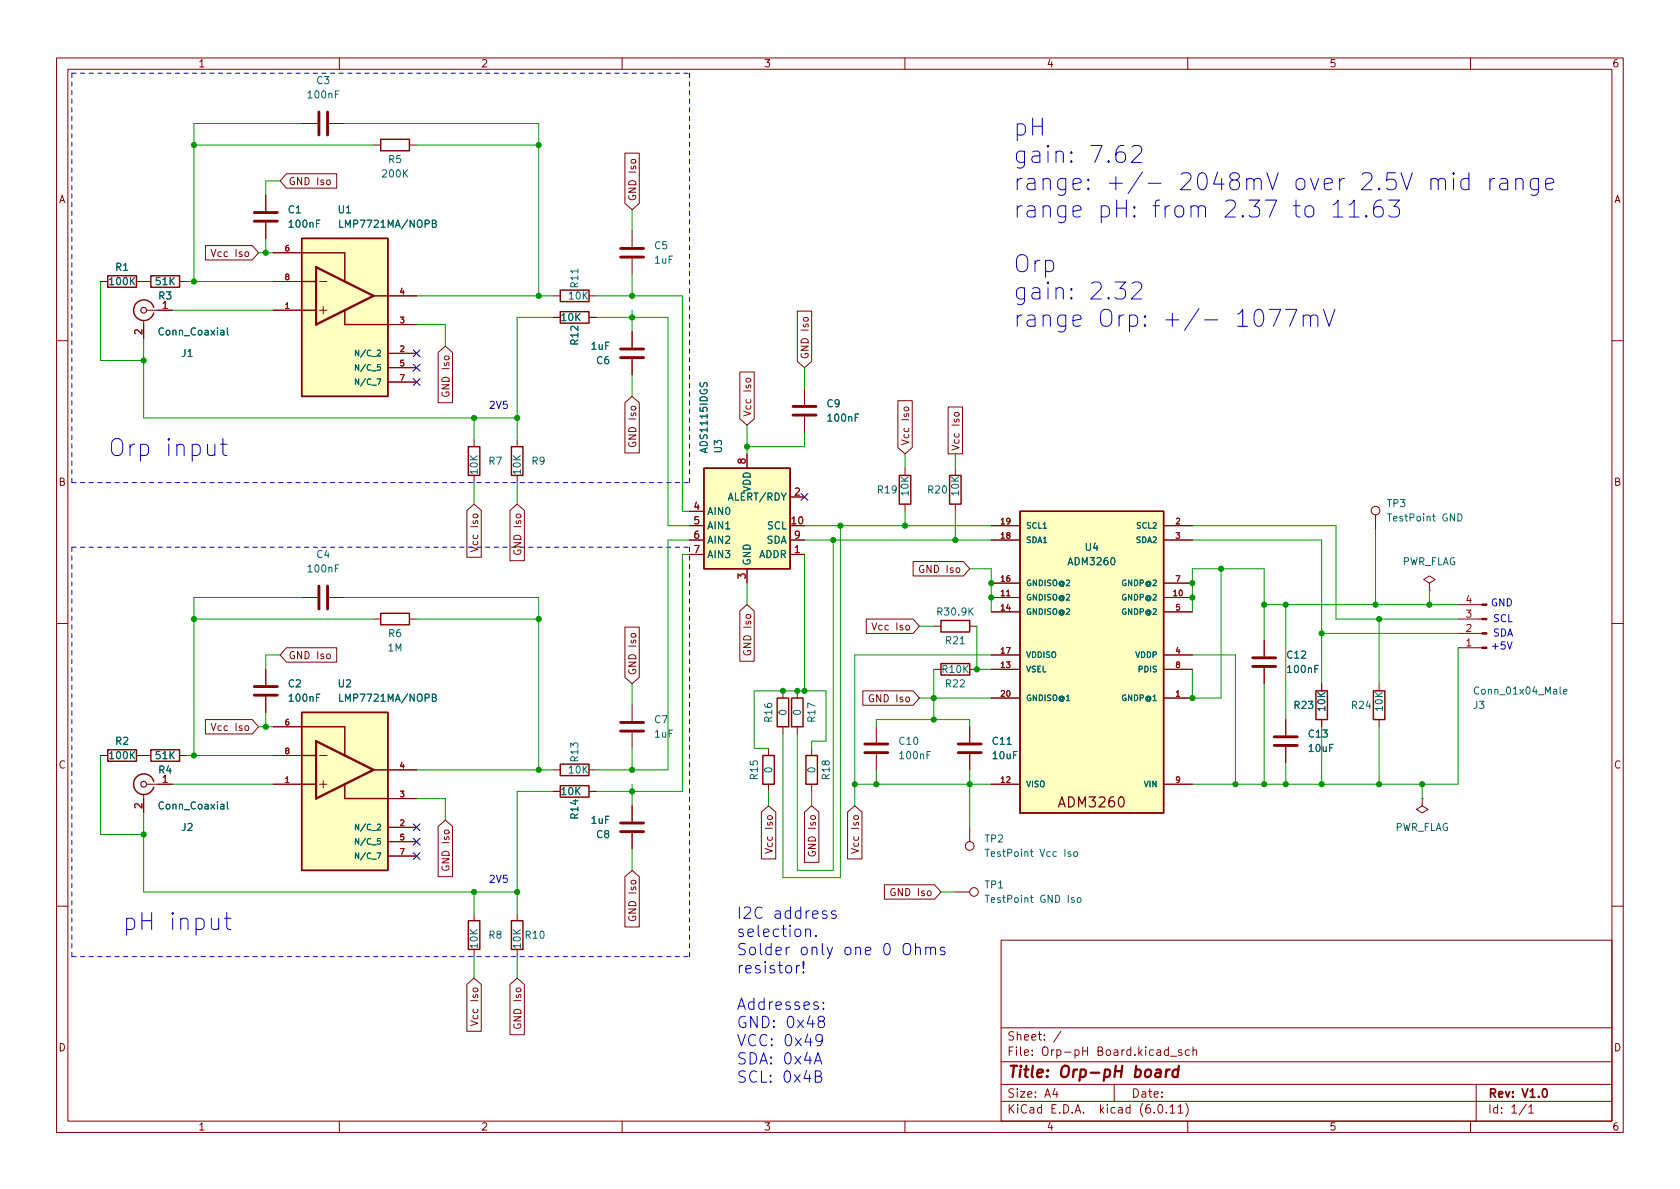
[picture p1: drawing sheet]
<svg xmlns="http://www.w3.org/2000/svg" width="297mm" height="210mm" viewBox="0 0 297 210" stroke-linecap="round" stroke-linejoin="round" font-family="sans-serif">
<g fill="none" stroke="#840000" stroke-width=".18">
<path d="M10 10.2h277v190.1h-277zM12 12.2h273v186.1h-273zM60 10.2v2M110 10.2v2M160 10.2v2M210 10.2v2M260 10.2v2M47 34.5v2.8M47 39.4v2.8M50.6 30.7h8.9v2.6h-8.9l-1.1-1.3zM53.3 21.8h2.8M58.2 21.8h2.8"/>
<path d="M66 25.6h1.3M72.4 25.6h1.3M110.5 27.1h2.5v8.9l-1.2 1.1-1.3-1.1zM17.8 49.8h1.2M24.1 49.8h2.6M25.4 56.6v3.3M25.9 54.9h4.6M31.7 49.8h1.3M36.3 43.4h8.3l1.1 1.3-1.1 1.3h-8.3zM48.3 54.9h5M48.3 49.8h5M48.3 44.7h5"/>
<path d="M56.5 54.9h1.3M56.5 49.8h1.3M57.1 54.2v1.3M68.6 57.4h5.1M68.6 52.3h5.1M97.8 52.3h1.3M97.8 56.1h1.3M104.1 52.3h1.3M104.1 56.1h1.3M111.8 40.9v2.8M111.8 45.7v2.8M111.8 58.7v2.8"/>
<path d="M141 55h2.5v8.9l-1.3 1.1-1.2-1.1zM10 60.2h2M68.6 62.5h5.1M68.6 65h5.1M68.6 67.6h5.1M77.5 62.3l1.2-1.1 1.3 1.1v8.9h-2.5zM83.8 77.7v1.3M91.4 77.7v1.3M110.5 71.2l1.3-1.1 1.2 1.1v8.9h-2.5zM111.8 63.5v2.8M130.8 65.8h2.6v8.3l-1.3 1.1-1.3-1.1zM142.2 68.8v2.8"/>
<path d="M142.2 73.7v2.7M158.7 70.9h2.6v8.2l-1.3 1.2-1.3-1.2zM167.6 72h2.6v8.3h-2.6zM285 60.2h2M82.5 90.3l1.3-1.2 1.3 1.2v8.2h-2.6zM83.8 84.1v1.2M90.2 90.3l1.2-1.2 1.3 1.2v8.9h-2.5zM91.4 84.1v1.2M121.9 95.5h2.6M121.9 93h2.6M121.9 98h2.6M121.9 90.4h2.6"/>
<path d="M132.1 80.3v2.5M139.7 95.5h2.5M139.7 93h2.5M139.7 98h2.5M139.7 87.9h2.5M160 82.8v1.3M160 89.1v1.3M161.4 99.3h8.9l1.1 1.3-1.1 1.2h-8.9zM168.9 82.8v1.3M168.9 89.1v1.3M175.3 95.5h5M175.3 93h5"/>
<path d="M205.7 95.5h5.1M205.7 93h5.1M243.2 91.1v2.5M10 110.2h2M47 118.4v2.8M50.6 114.5h8.9v2.6h-8.9l-1.1-1.3zM53.3 105.7h2.8M58.2 105.7h2.8M66 109.5h1.3M72.4 109.5h1.3M110.5 110.9h2.5v8.9l-1.2 1.1-1.3-1.1zM130.8 108l1.3-1.1 1.3 1.1v8.9h-2.6z"/>
<path d="M132.1 100.6v2.5M153.2 109.5h8.2l1.2 1.2-1.2 1.3h-8.2zM165.1 118.4h1.3M165.1 110.7h1.3M171.4 118.4h1.3M171.4 110.7h1.3M175.3 105.7h5M175.3 118.4h5M175.3 108.2h5M175.3 103.1h5M175.3 115.8h5M205.7 105.7h5.1"/>
<path d="M205.7 118.4h5.1M205.7 108.2h5.1M205.7 103.1h5.1M205.7 115.8h5.1M223.5 113.3v2.8M223.5 118.1v2.8M252.7 103.1l1-.6-1-.7-1 .7 1 .6v1.3M252.7 104.4h.1M257.8 106.9h4.2M257.8 109.5h4.2M257.8 112h4.2M257.8 114.5h4.2"/>
<path d="M285 110.2h2M17.8 133.6h1.2M24.1 133.6h2.6M25.9 138.7h4.6M31.7 133.6h1.3M36.3 127.2h8.3l1.1 1.3-1.1 1.3h-8.3zM47 123.2v2.8M48.3 138.7h5M48.3 133.6h5M48.3 128.5h5M56.5 138.7h1.3M56.5 133.6h1.3"/>
<path d="M57.1 138v1.3M68.6 136.1h5.1M97.8 136.1h1.3M97.8 139.9h1.3M104.1 136.1h1.3M104.1 139.9h1.3M111.8 124.7v2.8M111.8 129.5v2.8M135.9 132.3v1.3M135.9 138.7v1.2M138.4 122.2v1.2M138.4 128.5v1.3"/>
<path d="M141 122.2v1.2M141 128.5v1.3M143.5 132.3v1.3M143.5 138.7v1.2M152.6 122.2h8.8l1.2 1.2-1.2 1.3h-8.8zM154.9 128.5v2.8M154.9 133.3v2.8M171.4 128.5v2.8M171.4 133.3v2.8M175.3 123.4h5M175.3 138.7h5M205.7 123.4h5.1"/>
<path d="M205.7 138.7h5.1M227.3 127.2v2.8M227.3 132.1v2.8M233.7 120.9v1.3M233.7 127.2v1.3M243.8 120.9v1.3M243.8 127.2v1.3M25.4 140.5v3.3M68.6 146.3h5.1M68.6 141.2h5.1M68.6 148.8h5.1M68.6 151.4h5.1"/>
<path d="M77.5 146.1l1.2-1.1 1.3 1.1v8.9h-2.5zM110.5 155l1.3-1.1 1.2 1.1v8.9h-2.5zM111.8 142.5v2.8M111.8 147.3v2.8M134.6 143.6l1.3-1.1 1.3 1.1v8.3h-2.6zM142.2 143.6l1.3-1.1 1.3 1.1v8.9h-2.6zM149.9 143.6l1.2-1.1 1.3 1.1v8.3h-2.5zM156.4 156.5h8.9l1.1 1.2-1.1 1.3h-8.9zM168.9 157.7h2.5M171.4 146.3v2.5M251.5 141.2v1.3l1 .6-1 .7-1.1-.7 1.1-.6M251.5 141.2h.1"/>
<path d="M10 160.2h2M82.5 174.1l1.3-1.1 1.3 1.1v8.3h-2.6zM83.8 161.5v1.3M83.8 167.9v1.3M90.2 174.1l1.2-1.1 1.3 1.1v8.9h-2.5zM91.4 161.5v1.3M91.4 167.9v1.3M177 166.3h108v32h-108zM285 160.2h2M60 198.3v2M110 198.3v2M160 198.3v2"/>
<path d="M177 194.8h108M177 191.8h108M177 187.8h108M177 181.8h108M182.5 186.5v.1M182.5 185.7v.1M184.6 183.8v.1M184.6 183v.1M187.6 182.4l-1.3 1.9M191.4 185.8h.9M192.3 185.1v1.5M197 191.8v3"/>
<path d="M209.6 195.1a1.72 1.72 0 0 1 0 2.3M210 198.3v2M210.9 185.8l.2-.2 .4 .1 .1 .9M210.9 185.1v1.5M260 198.3v2M261 191.8v6.5M270.3 195.8l.4-.5v1.5M270.3 196.8h.9"/>
<circle cx="243.2" cy="90.3" r=".76"/>
<circle cx="171.4" cy="149.6" r=".76"/>
<circle cx="172.2" cy="157.7" r=".76"/>
</g>
<path d="M197.2 189.4h1.1M198.4 188.5l-.2 2" fill="none" stroke="#840000" stroke-width=".4"/>
<g fill="none" stroke="#006464" stroke-width=".18">
<path d="M59.9 16.1h-.6v1.2M56.6 38.9h-.6v1.3M76.4 39.5h.6l.1-.2-.1-.3-.6-.1v1.3h.5l.2-.1 .1-.3-.3-.3M39 58.5h.5l.1 .7M39.6 58.7l-.4 .1-.2 .1 .2 .3h.4M40.2 58v1.1l.2 .1M102.2 47.6v.7M66.7 67h.6l-.4 1M66.7 62l.4-.1 .2 .3-.6 .7h.6M67.2 64.5h-.4l-.1 .4h.5v.5l-.1 .1-.4-.1M123.8 67.7v.4l.1 .2h.3l.3-.5 .3-.1 .2 .2v.5M151.8 73.2h-.6v1.3"/>
<path d="M59.9 99.9h-.6v1.3M196.6 98.7l.1-.1a.68 .68 0 0 1 .4 .6 .68 .68 0 0 1-.4 .7 .84 .84 0 0 1-.1-1.2zM253.3 91.3h.5M253.5 90.9v1.1l.3 .1M169.8 113.9h.7M171.5 108l.6 .8M172.1 107.5l-.8 .7M233.1 117.7h-.6v1.2M56.6 122.7h-.6v1.3M76.4 123.3h.6l.1-.2-.1-.2-.6-.2v1.3h.5l.2-.1 .1-.3-.3-.3M164.5 132.9h-.6v1.3M178.1 131.6h.7"/>
<path d="M275.9 121.5v1.1l.1 .1M276.5 122.3l.6-.1-.1-.2-.4-.1-.1 .2v.6h.5M39 142.3h.5l.1 .8M39.6 142.5l-.4 .1-.2 .2 .2 .3 .4-.1M40.2 141.8v1.1l.2 .2M66.7 150.8h.6l-.4 1M66.7 145.8l.4-.1 .2 .3-.6 .8h.6M67.2 148.3h-.4l-.1 .5 .5-.1v.5l-.1 .1-.4-.1M182.2 158.7h.5M182.2 150.6h.5M182.4 158.3v1.1l.3 .2M182.4 150.2v1.1l.3 .1"/>
</g>
<g fill="#ffffc2" stroke="#ffffc2" stroke-width=".18">
<path d="M53.3 42.2h15.3v27.9h-15.3z"/>
<path d="M180.3 90.4h25.4v53.4h-25.4z"/>
<path d="M124.5 82.8h15.2v17.8h-15.2z"/>
<path d="M53.3 126h15.3v27.9h-15.3z"/>
</g>
<g fill="none" stroke="#840000" stroke-width=".25">
<path d="M67.3 24.6h5.1v2.1h-5.1zM19 48.8h5.1v2h-5.1zM26.7 48.8h5v2h-5zM27.2 54.4a1.81 1.81 0 0 0-2.8-1 1.81 1.81 0 0 0 0 2.9 1.81 1.81 0 0 0 2.8-.9M53.3 42.2h15.3v27.9h-15.3zM53.3 54.9h2.6M53.3 49.8h2.6M53.3 44.7h7.7v5.1M61 54.9v2.5h7.6M66 52.3h2.6M99.1 55.1h5v2h-5zM99.1 51.3h5v2h-5z"/>
<path d="M82.8 79h2v5.1h-2zM90.4 79h2.1v5.1h-2.1zM124.5 82.8h15.2v17.8h-15.2zM159 84.1h2v5h-2zM167.9 84.1h2v5h-2zM180.3 90.4h25.4v53.4h-25.4zM67.3 108.5h5.1v2h-5.1zM166.4 117.3h5v2.1h-5zM166.4 109.7h5v2.1h-5zM19 132.6h5.1v2h-5.1zM26.7 132.6h5v2h-5zM27.2 138.2a1.81 1.81 0 0 0-2.8-1 1.81 1.81 0 0 0 0 3 1.81 1.81 0 0 0 2.8-1"/>
<path d="M53.3 126h15.3v27.9h-15.3zM53.3 128.5h7.7v5.1M53.3 138.7h2.6M53.3 133.6h2.6M61 138.7v2.5h7.6M66 136.1h2.6M99.1 135.1h5v2.1h-5zM99.1 138.9h5v2.1h-5zM134.9 133.6h2v5.1h-2zM137.4 123.4h2v5.1h-2zM140 123.4h2v5.1h-2zM142.5 133.6h2v5.1h-2z"/>
<path d="M232.7 122.2h2v5h-2zM242.8 122.2h2.1v5h-2.1zM82.8 162.8h2v5.1h-2zM90.4 162.8h2.1v5.1h-2.1z"/>
</g>
<path d="M55.9 47.2l10.1 5.1-10.1 5.1zM55.9 131.1l10.1 5-10.1 5.1z" fill="none" stroke="#840000" stroke-width=".41"/>
<g fill="none" stroke="#840000" stroke-width=".51">
<path d="M56.4 19.8v4.1M57.9 19.8v4.1M45 39.1h4M45 37.6h4M109.7 45.5h4.1M109.7 43.9h4.1M109.7 61.7h4.1M109.7 63.2h4.1M140.2 73.4h4.1M140.2 71.9h4.1M56.4 103.6v4.1M57.9 103.6v4.1"/>
<path d="M221.5 117.9h4.1M221.5 116.3h4.1M45 122.9h4M45 121.4h4M109.7 129.3h4.1M109.7 127.8h4.1M152.9 133.1h4.1M152.9 131.6h4.1M169.4 133.1h4.1M169.4 131.6h4.1M225.3 131.8h4.1M225.3 130.3h4.1"/>
<path d="M109.7 145.5h4.1M109.7 147.1h4.1"/>
</g>
<path d="M198 141l.3-.1a1.11 1.11 0 0 1 0 1.8h-.1a1.18 1.18 0 0 1-.2-1.7z" fill="none" stroke="#840000" stroke-width=".22"/>
<path d="M178 105.4h.6" fill="none" stroke="#a90000" stroke-width=".18"/>
<g fill="none" stroke="#840000" stroke-width=".2">
<circle cx="25.4" cy="54.9" r=".51"/>
<circle cx="25.4" cy="138.7" r=".51"/>
</g>
<g fill="#840000" stroke="#840000" stroke-width=".18">
<path d="M262 106.8h.9v.3h-.9z"/>
<path d="M262 109.3h.9v.3h-.9z"/>
<path d="M262 111.9h.9v.2h-.9z"/>
<path d="M262 114.4h.9v.3h-.9z"/>
</g>
<g fill="none" stroke="#0000c2" stroke-width=".18">
<path d="M189.4 28.4l.2 .2-.2 .1-.1-.1 .1-.2v.3M189.4 26.9l.2 .1-.2 .1-.1-.1 .1-.1v.2M189.7 37.4l1.4-.3-.1-.6-.3-.1h-.6l-.2 .1-.2 .3v1.2l.2 .2 .2 .2h.6l.3-.2M192.4 33.3l.2 .1-.2 .2-.1-.2 .1-.1v.3M192.4 31.7l.2 .1-.2 .2-.1-.2 .1-.1v.3M202 30.4l-2.6 3.9M203 32.4h2.3M224 30.6l1 3 1-3M189.4 52.6l.2 .1-.2 .2-.1-.2 .1-.1v.3M189.4 51l.2 .2-.2 .1-.1-.1 .1-.2v.3M189.7 56.7l1.4-.3-.1-.6-.3-.1h-.6l-.2 .1-.2 .3v1.2l.2 .3 .2 .1h.6l.3-.1M212 54.6l-2.6 3.8"/>
<path d="M213 56.6h2.3M234 54.7l1 3 1-3M39 78.6h1.1M39.4 77.6v2.5l.2 .3 .5 .2M266.5 113.5l.4 1.3 .5-1.3M39.7 162.4h1.1M40.1 161.4v2.6l.1 .2 .6 .2M139.6 167.5a.51 .51 0 0 0-.6 .4M140.8 170.7v1.4M141.4 170.7a.51 .51 0 0 0-.6 .4M142.1 171.9l.1 .1-.1 .1-.1-.1 .1-.1v.2M142.1 170.1v1.2l.1-1.2h-.1h-.1l.1 1.2"/>
<path d="M142.4 164.5a.5 .5 0 0 1 .9 .1v1M144.3 165.4v.1v.1l-.1-.1 .1-.1v.2M145.6 178.3l.1 .1-.1 .1-.1-.1 .1-.1v.2M145.6 177.3l.1 .1h-.1h-.1l.1-.1v.1M147.8 161.2l-.5-.1-.3 .2 .1 .3 .7 .2 .1 .2-.1 .3-.2 .1-.6-.1"/>
</g>
<path d="M12.7 12.9v72.4M12.7 12.9h109.2M12.7 96.8h109.2M12.7 96.8v72.4M12.7 85.3h109.2M121.9 85.3v-72.4M12.7 169.2h109.2M121.9 169.2v-72.4" fill="none" stroke="#0000c2" stroke-width=".18" stroke-dasharray=".8 .8"/>
<g fill="none" stroke="#009600" stroke-width=".18">
<path d="M34.3 25.6h31.7M49.5 32h-2.5v2.5M53.3 21.8h-19v28M61 21.8h34.2v30.5M73.7 25.6h21.5M111.8 37.1v3.8M17.8 49.8v13.9h7.6M25.4 59.9v14h66M30.5 54.9h17.8M33 49.8h15.3M45.7 44.7h2.6M47 42.2v2.5"/>
<path d="M73.7 57.4h5v3.8M73.7 52.3h24.1M97.8 56.1h-6.4v21.6M105.4 56.1h12.7v36.9h3.8M105.4 52.3h15.2v38.1h1.3M111.8 48.5v3.8M111.8 54.9v3.8M83.8 73.9v3.8M111.8 66.3v3.8M132.1 75.2v5.1M142.2 76.4v2.6h-10.1M142.2 65v3.8"/>
<path d="M83.8 85.3v3.8M91.4 85.3v3.8M121.9 95.5h-3.8v40.6h-12.7M121.9 98h-1.3v41.9h-15.2M142.2 95.5h33.1M142.2 93h33.1M142.2 98v24.2M147.3 95.5v58.4h-6.3v-24.1M148.6 93v62.2h-10.2v-25.4M160 80.3v2.5M160 90.4v2.6M168.9 80.3v2.5"/>
<path d="M168.9 90.4v5.1M210.8 95.5h22.9v25.4M210.8 93h25.4v16.5h21.6M243.2 93.6v13.3M34.3 109.5h31.7M49.5 115.8h-2.5v2.6M53.3 105.7h-19v27.9M61 105.7h34.2v30.4M73.7 109.5h21.5M132.1 103.1v3.8M162.6 110.7h2.5M165.1 118.4v8.8"/>
<path d="M171.4 100.6h3.9v7.6M172.7 110.7v7.7h2.6M175.3 115.8h-24.2v26.7M210.8 108.2v-7.6h12.7v12.7M210.8 115.8h7.6v22.9M215.9 100.6v22.8h-5.1v-5M223.5 106.9h34.3M227.3 106.9v20.3M233.7 112h24.1M243.8 109.5v11.4M252.7 104.4v2.5M257.8 114.5v24.2h-47"/>
<path d="M17.8 133.6v14h7.6M30.5 138.7h17.8M33 133.6h15.3M45.7 128.5h2.6M47 126v2.5M73.7 136.1h24.1M97.8 139.9h-6.4v21.6M111.8 120.9v3.8M111.8 132.3v3.8M111.8 138.7v3.8M135.9 132.3h-2.6v-10.1h12.7v8.9h-2.5v1.2M135.9 139.9v2.6"/>
<path d="M143.5 139.9v2.6M151.1 138.7h24.2M154.9 128.5v-1.3h16.5v1.3M154.9 136.1v2.6M162.6 123.4h12.7M171.4 136.1v10.2M223.5 120.9v17.8M227.3 134.9v3.8M233.7 128.5v10.2M243.8 128.5v10.2M251.5 138.7v2.5M25.4 143.8v13.9h66"/>
<path d="M73.7 141.2h5v3.8M83.8 157.7v3.8M111.8 150.1v3.8M166.4 157.7h2.5M83.8 169.2v3.8M91.4 169.2v3.8"/>
</g>
<g fill="none" stroke="#000084" stroke-width=".18">
<path d="M73.1 61.9l1.2 1.2M73.1 64.4l1.2 1.2M73.1 66.9l1.2 1.3M74.3 61.9l-1.2 1.2M74.3 64.4l-1.2 1.2M74.3 66.9l-1.2 1.3M141.6 87.3l1.2 1.2M142.8 87.3l-1.2 1.2M73.1 150.8l1.2 1.2M73.1 148.2l1.2 1.2M73.1 145.7l1.2 1.2M74.3 150.8l-1.2 1.2"/>
<path d="M74.3 148.2l-1.2 1.2M74.3 145.7l-1.2 1.2"/>
</g>
<g fill="#009600" stroke="#009600" stroke-width=".18">
<circle cx="233.7" cy="138.7" r=".46"/>
<circle cx="233.7" cy="112" r=".46"/>
<circle cx="223.5" cy="106.9" r=".46"/>
<circle cx="227.3" cy="106.9" r=".46"/>
<circle cx="243.8" cy="109.5" r=".46"/>
<circle cx="243.2" cy="106.9" r=".46"/>
<circle cx="215.9" cy="100.6" r=".46"/>
<circle cx="251.5" cy="138.7" r=".46"/>
<circle cx="252.7" cy="106.9" r=".46"/>
<circle cx="243.8" cy="138.7" r=".46"/>
<circle cx="132.1" cy="79" r=".46"/>
<circle cx="160" cy="93" r=".46"/>
<circle cx="168.9" cy="95.5" r=".46"/>
<circle cx="165.1" cy="123.4" r=".46"/>
<circle cx="147.3" cy="95.5" r=".46"/>
<circle cx="148.6" cy="93" r=".46"/>
<circle cx="175.3" cy="105.7" r=".46"/>
<circle cx="210.8" cy="103.1" r=".46"/>
<circle cx="210.8" cy="123.4" r=".46"/>
<circle cx="172.7" cy="118.4" r=".46"/>
<circle cx="210.8" cy="105.7" r=".46"/>
<circle cx="175.3" cy="103.1" r=".46"/>
<circle cx="218.4" cy="138.7" r=".46"/>
<circle cx="227.3" cy="138.7" r=".46"/>
<circle cx="223.5" cy="138.7" r=".46"/>
<circle cx="142.2" cy="122.2" r=".46"/>
<circle cx="141" cy="122.2" r=".46"/>
<circle cx="138.4" cy="122.2" r=".46"/>
<circle cx="165.1" cy="127.2" r=".46"/>
<circle cx="171.4" cy="138.7" r=".46"/>
<circle cx="154.9" cy="138.7" r=".46"/>
<circle cx="151.1" cy="138.7" r=".46"/>
<circle cx="25.4" cy="63.7" r=".46"/>
<circle cx="91.4" cy="73.9" r=".46"/>
<circle cx="34.3" cy="25.6" r=".46"/>
<circle cx="34.3" cy="49.8" r=".46"/>
<circle cx="47" cy="44.7" r=".46"/>
<circle cx="47" cy="128.5" r=".46"/>
<circle cx="34.3" cy="109.5" r=".46"/>
<circle cx="25.4" cy="147.6" r=".46"/>
<circle cx="34.3" cy="133.6" r=".46"/>
<circle cx="83.8" cy="73.9" r=".46"/>
<circle cx="95.2" cy="52.3" r=".46"/>
<circle cx="111.8" cy="56.1" r=".46"/>
<circle cx="111.8" cy="136.1" r=".46"/>
<circle cx="95.2" cy="136.1" r=".46"/>
<circle cx="95.2" cy="109.5" r=".46"/>
<circle cx="91.4" cy="157.7" r=".46"/>
<circle cx="83.8" cy="157.7" r=".46"/>
<circle cx="111.8" cy="139.9" r=".46"/>
<circle cx="111.8" cy="52.3" r=".46"/>
<circle cx="95.2" cy="25.6" r=".46"/>
</g>
<g font-size="4.2" fill="#0000c2">
<text x="179.1" y="24">pH</text>
<text x="179.1" y="28.9">gain:</text>
<text x="192.5" y="28.9">7.62</text>
<text x="179.1" y="33.7">range:</text>
<text x="195.5" y="33.7">+/-</text>
<text x="208.5" y="33.7">2048mV</text>
<text x="229" y="33.7">over</text>
<text x="240.8" y="33.7">2.5V</text>
<text x="253" y="33.7">mid</text>
<text x="263.6" y="33.7">range</text>
<text x="179.1" y="38.5">range</text>
<text x="194.1" y="38.5">pH:</text>
<text x="203.8" y="38.5">from</text>
<text x="216.5" y="38.5">2.37</text>
<text x="229" y="38.5">to</text>
<text x="235.8" y="38.5">11.63</text>
<text x="179.1" y="48.2">Orp</text>
<text x="179.1" y="53">gain:</text>
<text x="192.5" y="53">2.32</text>
<text x="179.1" y="57.8">range</text>
<text x="194.1" y="57.8">Orp:</text>
<text x="205.7" y="57.8">+/-</text>
<text x="218.7" y="57.8">1077mV</text>
<text x="19" y="80.7">Orp</text>
<text x="29.2" y="80.7">input</text>
<text x="21.6" y="164.5">pH</text>
<text x="29.9" y="164.5">input</text>
</g>
<g font-size="2.8" fill="#0000c2">
<text x="130.2" y="162.5">I2C</text>
<text x="130.2" y="165.7">selection.</text>
<text x="136.7" y="162.5">address</text>
<text x="130.2" y="168.9">Solder</text>
<text x="130.2" y="172.1">resistor!</text>
<text x="141.4" y="168.9">only</text>
<text x="149.2" y="168.9">one</text>
<text x="156.3" y="168.9">0</text>
<text x="159.8" y="168.9">Ohms</text>
<text x="130.2" y="178.6">Addresses:</text>
<text x="130.2" y="181.8">GND: 0x48</text>
<text x="130.2" y="185">VCC: 0x49</text>
<text x="130.2" y="188.2">SDA: 0x4A</text>
<text x="130.2" y="191.5">SCL:</text>
<text x="138.3" y="191.5">0x4B</text>
</g>
<g font-size="2.8" fill="#840000">
<text x="178" y="191.2">Title:</text>
<text x="187.3" y="191.2">Orp-pH</text>
<text x="200.7" y="191.2">board</text>
</g>
<text font-size="2.5" fill="#840000" x="186.9" y="143.3">ADM3260</text>
<g font-size="2.1" fill="#840000">
<text x="178" y="184.5">Sheet:</text>
<text x="178" y="187.2">File:</text>
<text x="184.4" y="187.2">Orp-pH</text>
<text x="194.6" y="187.2">Board.kicad_sch</text>
<text x="178" y="197.4">KiCad</text>
<text x="178" y="194.6">Size:</text>
<text x="184.7" y="194.6">A4</text>
<text x="185.7" y="197.4">E.D.A.</text>
<text x="194.6" y="197.4">kicad</text>
<text x="200" y="194.6">Date:</text>
<text x="201.8" y="197.4">(6.0.11)</text>
<text x="263" y="194.6">Rev:</text>
<text x="263" y="197.4">Id:</text>
<text x="267.1" y="197.4">1/1</text>
<text x="269.1" y="194.6">V1.0</text>
</g>
<g font-size="1.8" fill="#840000">
<text x="35" y="12.3">1</text>
<text x="85" y="12.3">2</text>
<text x="135" y="12.3">3</text>
<text x="185" y="12.3">4</text>
<text x="235" y="12.3">5</text>
<text x="285" y="12.3">6</text>
<text x="51" y="33.1">GND Iso</text>
<text x="112.9" y="35.6" transform="rotate(-90 112.9 35.6)">GND Iso</text>
<text x="10.4" y="36.3">A</text>
<text x="285.4" y="36.3">A</text>
<text x="37.1" y="45.8">Vcc</text>
<text x="41.5" y="45.8">Iso</text>
<text x="143.4" y="63.6" transform="rotate(-90 143.4 63.6)">GND Iso</text>
<text x="79.9" y="70.4" transform="rotate(-90 79.9 70.4)">GND Iso</text>
<text x="133.2" y="69.4" transform="rotate(-90 133.2 69.4)">Iso</text>
<text x="133.2" y="73.7" transform="rotate(-90 133.2 73.7)">Vcc</text>
<text x="161.1" y="74.4" transform="rotate(-90 161.1 74.4)">Iso</text>
<text x="170" y="75.4" transform="rotate(-90 170 75.4)">Iso</text>
<text x="112.9" y="79.3" transform="rotate(-90 112.9 79.3)">GND Iso</text>
<text x="161.1" y="78.8" transform="rotate(-90 161.1 78.8)">Vcc</text>
<text x="170" y="79.8" transform="rotate(-90 170 79.8)">Vcc</text>
<text x="10.3" y="86.3">B</text>
<text x="285.3" y="86.3">B</text>
<text x="84.9" y="93.4" transform="rotate(-90 84.9 93.4)">Iso</text>
<text x="84.9" y="97.7" transform="rotate(-90 84.9 97.7)">Vcc</text>
<text x="92.6" y="98.3" transform="rotate(-90 92.6 98.3)">GND Iso</text>
<text x="162.2" y="101.7">GND Iso</text>
<text x="154" y="111.9">Vcc</text>
<text x="158.3" y="111.9">Iso</text>
<text x="51" y="116.9">GND Iso</text>
<text x="112.9" y="119.5" transform="rotate(-90 112.9 119.5)">GND Iso</text>
<text x="133.2" y="116.1" transform="rotate(-90 133.2 116.1)">GND Iso</text>
<text x="153.4" y="124.6">GND Iso</text>
<text x="37.1" y="129.6">Vcc</text>
<text x="41.5" y="129.6">Iso</text>
<text x="10.3" y="136.3">C</text>
<text x="285.3" y="136.3">C</text>
<text x="137" y="146.7" transform="rotate(-90 137 146.7)">Iso</text>
<text x="152.2" y="146.7" transform="rotate(-90 152.2 146.7)">Iso</text>
<text x="79.9" y="154.2" transform="rotate(-90 79.9 154.2)">GND Iso</text>
<text x="137" y="151.1" transform="rotate(-90 137 151.1)">Vcc</text>
<text x="144.6" y="151.7" transform="rotate(-90 144.6 151.7)">GND Iso</text>
<text x="152.2" y="151.1" transform="rotate(-90 152.2 151.1)">Vcc</text>
<text x="157.2" y="158.8">GND Iso</text>
<text x="112.9" y="163.1" transform="rotate(-90 112.9 163.1)">GND Iso</text>
<text x="84.9" y="177.2" transform="rotate(-90 84.9 177.2)">Iso</text>
<text x="84.9" y="181.6" transform="rotate(-90 84.9 181.6)">Vcc</text>
<text x="92.6" y="182.2" transform="rotate(-90 92.6 182.2)">GND Iso</text>
<text x="10.3" y="186.3">D</text>
<text x="285.3" y="186.3">D</text>
<text x="35" y="200.3">1</text>
<text x="85" y="200.3">2</text>
<text x="135" y="200.3">3</text>
<text x="185" y="200.3">4</text>
<text x="235" y="200.3">5</text>
<text x="285" y="200.3">6</text>
</g>
<g font-size="1.8" fill="#006464">
<text x="54.1" y="17.8">100nF</text>
<text x="55.8" y="15.2">C3</text>
<text x="68.5" y="29.2">R5</text>
<text x="67.3" y="31.8">200K</text>
<text x="50.8" y="38.1">C1</text>
<text x="50.8" y="40.6">100nF</text>
<text x="59.6" y="38.1">U1</text>
<text x="59.7" y="40.6">LMP7721MA/NOPB</text>
<text x="115.6" y="44.5">C5</text>
<text x="115.6" y="47">1uF</text>
<text x="19.1" y="50.8">100K</text>
<text x="20.3" y="48.3">R1</text>
<text x="27.3" y="50.8">51K</text>
<text x="27.9" y="53.3">R3</text>
<text x="100.3" y="53.3">10K</text>
<text x="102.6" y="51.1" transform="rotate(-90 102.6 51.1)">R11</text>
<text x="27.8" y="59.7">Conn_Coaxial</text>
<text x="99" y="57.2">10K</text>
<text x="32" y="63.5">J1</text>
<text x="102.6" y="61.2" transform="rotate(-90 102.6 61.2)">R12</text>
<text x="104.3" y="62.2">1uF</text>
<text x="105.3" y="64.8">C6</text>
<text x="146.1" y="72.4">C9</text>
<text x="146.1" y="74.9">100nF</text>
<text x="86.3" y="82.6">R7</text>
<text x="93.9" y="82.6">R9</text>
<text x="125.5" y="80.3" transform="rotate(-90 125.5 80.3)">ADS1115IDGS</text>
<text x="128" y="80.3" transform="rotate(-90 128 80.3)">U3</text>
<text x="84.8" y="84.1" transform="rotate(-90 84.8 84.1)">10K</text>
<text x="92.5" y="84.1" transform="rotate(-90 92.5 84.1)">10K</text>
<text x="128.6" y="88.9">ALERT/RDY</text>
<text x="133.1" y="87.1" transform="rotate(-90 133.1 87.1)">VDD</text>
<text x="154.9" y="87.6">R19</text>
<text x="161" y="87.9" transform="rotate(-90 161 87.9)">10K</text>
<text x="163.8" y="87.6">R20</text>
<text x="169.9" y="87.9" transform="rotate(-90 169.9 87.9)">10K</text>
<text x="125" y="91.4">AIN0</text>
<text x="125" y="94">AIN1</text>
<text x="135.5" y="94">SCL</text>
<text x="245.1" y="90">TP3</text>
<text x="245.1" y="92.6">TestPoint</text>
<text x="254.9" y="92.6">GND</text>
<text x="54.1" y="101.6">100nF</text>
<text x="55.8" y="99.1">C4</text>
<text x="125" y="96.5">AIN2</text>
<text x="125" y="99.1">AIN3</text>
<text x="133.1" y="100.1" transform="rotate(-90 133.1 100.1)">GND</text>
<text x="134.1" y="99.1">ADDR</text>
<text x="135.5" y="96.5">SDA</text>
<text x="188.6" y="100.3">ADM3260</text>
<text x="191.7" y="97.8">U4</text>
<text x="247.9" y="100.3">PWR_FLAG</text>
<text x="68.5" y="113">R6</text>
<text x="165.4" y="109.2">R30.9K</text>
<text x="68.4" y="115.6">1M</text>
<text x="166.4" y="119.4">R10K</text>
<text x="167" y="114.3">R21</text>
<text x="227.3" y="116.8">C12</text>
<text x="227.3" y="119.4">100nF</text>
<text x="50.8" y="121.9">C2</text>
<text x="50.8" y="124.5">100nF</text>
<text x="59.6" y="121.9">U2</text>
<text x="59.7" y="124.5">LMP7721MA/NOPB</text>
<text x="167" y="121.9">R22</text>
<text x="228.6" y="125.7">R23</text>
<text x="234.7" y="126" transform="rotate(-90 234.7 126)">10K</text>
<text x="238.8" y="125.7">R24</text>
<text x="244.9" y="126" transform="rotate(-90 244.9 126)">10K</text>
<text x="260.4" y="125.7">J3</text>
<text x="260.4" y="123.2">Conn_01x04_Male</text>
<text x="115.6" y="128.3">C7</text>
<text x="115.6" y="130.8">1uF</text>
<text x="136.9" y="127.9" transform="rotate(-90 136.9 127.9)">R16</text>
<text x="139.5" y="126.7" transform="rotate(-90 139.5 126.7)">0</text>
<text x="142" y="126.7" transform="rotate(-90 142 126.7)">0</text>
<text x="144.5" y="127.9" transform="rotate(-90 144.5 127.9)">R17</text>
<text x="231.1" y="130.8">C13</text>
<text x="19.1" y="134.6">100K</text>
<text x="20.3" y="132.1">R2</text>
<text x="27.3" y="134.6">51K</text>
<text x="27.9" y="137.2">R4</text>
<text x="100.3" y="137.2">10K</text>
<text x="102.6" y="134.9" transform="rotate(-90 102.6 134.9)">R13</text>
<text x="136.9" y="136.8" transform="rotate(-90 136.9 136.8)">0</text>
<text x="144.5" y="136.8" transform="rotate(-90 144.5 136.8)">0</text>
<text x="158.8" y="132.1">C10</text>
<text x="158.8" y="134.6">100nF</text>
<text x="175.3" y="132.1">C11</text>
<text x="175.3" y="134.6">10uF</text>
<text x="231.1" y="133.4">10uF</text>
<text x="27.8" y="143.5">Conn_Coaxial</text>
<text x="99" y="141">10K</text>
<text x="134.4" y="138.1" transform="rotate(-90 134.4 138.1)">R15</text>
<text x="147.1" y="138.1" transform="rotate(-90 147.1 138.1)">R18</text>
<text x="32" y="147.3">J2</text>
<text x="102.6" y="145" transform="rotate(-90 102.6 145)">R14</text>
<text x="104.3" y="146.1">1uF</text>
<text x="105.3" y="148.6">C8</text>
<text x="174" y="149.4">TP2</text>
<text x="246.7" y="147.3">PWR_FLAG</text>
<text x="174" y="151.9">TestPoint</text>
<text x="183.8" y="151.9">Vcc</text>
<text x="188.2" y="151.9">Iso</text>
<text x="174" y="157.5">TP1</text>
<text x="174" y="160">TestPoint</text>
<text x="183.8" y="160">GND Iso</text>
<text x="84.8" y="167.9" transform="rotate(-90 84.8 167.9)">10K</text>
<text x="86.3" y="166.4">R8</text>
<text x="92.5" y="167.9" transform="rotate(-90 92.5 167.9)">10K</text>
<text x="92.7" y="166.4">R10</text>
</g>
<g font-size="1.8" fill="#a90000">
<text x="25.1" y="59.3" transform="rotate(-90 25.1 59.3)">2</text>
<text x="28.5" y="54.6">1</text>
<text x="131.8" y="82.2" transform="rotate(-90 131.8 82.2)">8</text>
<text x="140.3" y="87.6">2</text>
<text x="122.5" y="90.2">4</text>
<text x="122.5" y="92.7">5</text>
<text x="122.5" y="95.2">6</text>
<text x="139.7" y="92.7">10</text>
<text x="140.3" y="95.2">9</text>
<text x="122.5" y="97.8">7</text>
<text x="140.3" y="97.8">1</text>
<text x="131.8" y="102.5" transform="rotate(-90 131.8 102.5)">3</text>
<text x="259" y="106.7">4</text>
<text x="259" y="111.8">2</text>
<text x="259" y="109.2">3</text>
<text x="259" y="114.3">1</text>
<text x="25.1" y="143.2" transform="rotate(-90 25.1 143.2)">2</text>
<text x="28.5" y="138.4">1</text>
</g>
<g font-size="1.8" fill="#0000c2">
<text x="86.4" y="72.3">2V5</text>
<text x="263.5" y="107.2">GND</text>
<text x="263.9" y="110">SCL</text>
<text x="263.9" y="112.5">SDA</text>
<text x="263.5" y="114.8">+5V</text>
<text x="86.4" y="156.1">2V5</text>
</g>
<g font-size="1.4" fill="#a90000">
<text x="50.2" y="44.4">6</text>
<text x="50.2" y="49.5">8</text>
<text x="70.6" y="52.1">4</text>
<text x="50.2" y="54.6">1</text>
<text x="70.6" y="57.1">3</text>
<text x="70.6" y="62.2">2</text>
<text x="70.6" y="64.8">5</text>
<text x="70.6" y="67.3">7</text>
<text x="176.8" y="95.2">18</text>
<text x="176.8" y="92.7">19</text>
<text x="207.7" y="92.7">2</text>
<text x="207.7" y="95.2">3</text>
<text x="176.8" y="105.4">11</text>
<text x="176.8" y="107.9">14</text>
<text x="176.8" y="102.9">16</text>
<text x="207.2" y="105.4">10</text>
<text x="207.7" y="107.9">5</text>
<text x="207.7" y="102.9">7</text>
<text x="176.8" y="118.1">13</text>
<text x="176.8" y="115.6">17</text>
<text x="207.7" y="115.6">4</text>
<text x="207.7" y="118.1">8</text>
<text x="176.8" y="123.2">20</text>
<text x="207.7" y="123.2">1</text>
<text x="50.2" y="128.3">6</text>
<text x="50.2" y="133.3">8</text>
<text x="70.6" y="135.9">4</text>
<text x="50.2" y="138.4">1</text>
<text x="70.6" y="141">3</text>
<text x="176.8" y="138.4">12</text>
<text x="207.7" y="138.4">9</text>
<text x="70.6" y="146">2</text>
<text x="70.6" y="148.6">5</text>
<text x="70.6" y="151.1">7</text>
</g>
<g font-size="1.4" fill="#006464">
<text x="62.5" y="63.3">N/C_2</text>
<text x="62.5" y="65.8">N/C_5</text>
<text x="62.5" y="68.4">N/C_7</text>
<text x="181.4" y="93.8">SCL1</text>
<text x="200.8" y="93.8">SCL2</text>
<text x="181.4" y="96.3">SDA1</text>
<text x="200.7" y="96.3">SDA2</text>
<text x="181.4" y="106.5">GNDISO@2</text>
<text x="181.4" y="103.9">GNDISO@2</text>
<text x="198.2" y="106.5">GNDP@2</text>
<text x="198.2" y="103.9">GNDP@2</text>
<text x="181.4" y="109">GNDISO@2</text>
<text x="198.2" y="109">GNDP@2</text>
<text x="181.4" y="119.2">VSEL</text>
<text x="181.4" y="116.6">VDDISO</text>
<text x="200.7" y="116.6">VDDP</text>
<text x="201.1" y="119.2">PDIS</text>
<text x="181.4" y="124.3">GNDISO@1</text>
<text x="198.2" y="124.3">GNDP@1</text>
<text x="181.4" y="139.5">VISO</text>
<text x="202.2" y="139.5">VIN</text>
<text x="62.5" y="147.1">N/C_2</text>
<text x="62.5" y="149.7">N/C_5</text>
<text x="62.5" y="152.2">N/C_7</text>
</g>
</svg>
